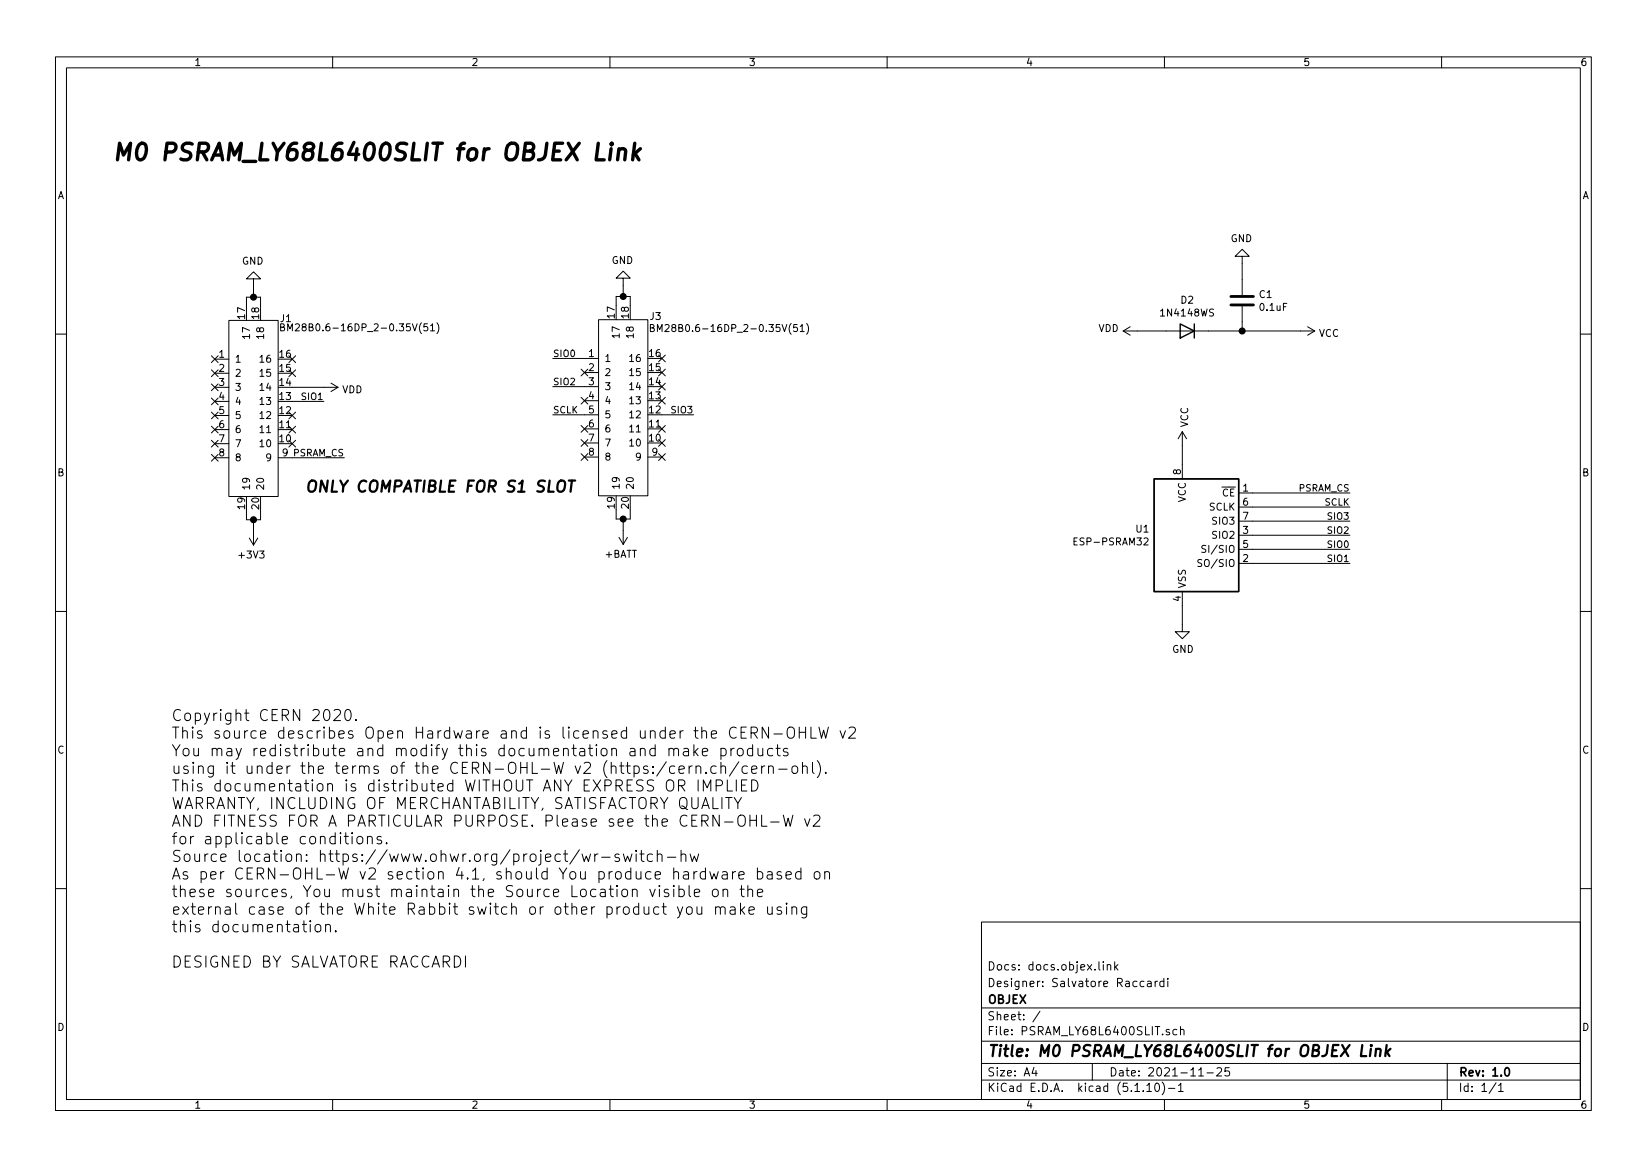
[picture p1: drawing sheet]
<svg xmlns="http://www.w3.org/2000/svg" width="297mm" height="210mm" viewBox="0 0 297 210" stroke-linecap="round" stroke-linejoin="round" font-family="sans-serif">
<g fill="none" stroke="#000" stroke-width=".18">
<path d="M10 10.3h277v189.9h-277zM12 12.2h273v186.1h-273zM60 10.3v1.9M110 10.3v1.9M160 10.3v1.9M210 10.3v1.9M260 10.3v1.9M41.3 57.8h8.9v31.7h-8.9zM44.4 55.2v-1.6h2.6v1.6M45.7 50.3h1.3l-1.3-1.3-1.3 1.3h1.3v3.3M50.6 59l.6-.1 .1-.2-.1-.2-.6-.1v1.3h.5l.2-.2v-.3l-.3-.2M51.9 59.7v-1.3l.4 .9 .4-.9v1.3"/>
<path d="M77.1 58.4h-.6l-.1 .6 .5-.1 .3 .2v.3l-.3 .3-.5-.2M77.6 58.7l.4-.3v1.3M77.6 59.7h.8M78.8 58.2a1.47 1.47 0 0 1 0 1.9M107.9 57.7h8.9v31.7h-8.9zM111.1 55.1v-1.6h2.6v1.6M112.4 50.2h1.3l-1.3-1.3-1.3 1.3h1.3v3.3M117.3 59.1h.5l.2-.2-.1-.3-.6-.1v1.3h.5l.2-.1v-.3l-.3-.3M118.6 59.8v-1.3l.4 .9 .4-.9v1.3M143.8 58.5h-.6l-.1 .6 .5-.1 .2 .3v.3l-.2 .2-.5-.1M144.3 58.9l.4-.4v1.3M144.3 59.8h.7"/>
<path d="M145.5 58.3a1.47 1.47 0 0 1 0 2M202.6 59.7h34.5M202.6 59.7l1.2 .7M203.8 58.9l-1.2 .8M224 46.2h1.3l-1.3-1.2-1.2 1.2h1.2v7M224 55.2v4.5M235.8 58.9l1.3 .8M237.1 59.7l-1.3 .7M10 60.2h2M38.1 64.2l1.2 1.2M38.1 66.7l1.2 1.2M38.1 76.9l1.2 1.2"/>
<path d="M38.1 79.4l1.2 1.2M38.1 71.8l1.2 1.2M38.1 74.3l1.2 1.2M38.1 69.2l1.2 1.3M38.7 69.8h2.6M38.7 64.8h2.6M38.7 67.3h2.6M38.7 72.4h2.6M38.7 74.9h2.6M38.7 77.5h2.6M39.3 64.2l-1.2 1.2M39.3 66.7l-1.2 1.2"/>
<path d="M39.3 76.9l-1.2 1.2M39.3 79.4l-1.2 1.2M39.3 71.8l-1.2 1.2M39.3 74.3l-1.2 1.2M39.3 69.2l-1.2 1.3M52.1 74.3l1.2 1.2M52.1 79.4l1.2 1.2M52.1 66.7l1.2 1.2M52.1 76.9l1.2 1.2M52.1 64.2l1.2 1.2M52.7 69.8h8.3M52.7 72.4h5.7"/>
<path d="M53.3 74.3l-1.2 1.2M53.3 79.4l-1.2 1.2M53.3 66.7l-1.2 1.2M53.3 76.9l-1.2 1.2M53.3 64.2l-1.2 1.2M59.7 69.1l1.3 .7M61 69.8l-1.3 .8M99.7 64.6h8.2M99.7 69.7h8.2M99.7 74.8h8.2M104.8 71.6l1.2 1.3M104.8 76.7l1.2 1.2"/>
<path d="M104.8 79.3l1.2 1.2M104.8 66.6l1.2 1.2M105.4 67.2h2.5M105.4 72.3h2.5M105.4 77.3h2.5M105.4 79.9h2.5M106 71.6l-1.2 1.3M106 76.7l-1.2 1.2M106 79.3l-1.2 1.2M106 66.6l-1.2 1.2M118.8 66.6l1.2 1.2M118.8 64l1.2 1.2"/>
<path d="M118.8 76.7l1.2 1.2M118.8 71.6l1.2 1.3M118.8 79.3l1.2 1.2M118.8 69.1l1.2 1.2M119.4 74.8h5.7M120 66.6l-1.2 1.2M120 64l-1.2 1.2M120 76.7l-1.2 1.2M120 71.6l-1.2 1.3M120 79.3l-1.2 1.2M120 69.1l-1.2 1.2M213.2 77.8v8.6"/>
<path d="M213.2 77.8l-.7 1.3M213.2 77.8l.8 1.3M285 60.2h2M38.1 81.9l1.2 1.3M38.7 80h2.6M38.7 82.5h2.6M39.3 81.9l-1.2 1.3M44.4 92.1v1.6h2.6v-1.6M45 97l.7 1.3M45.7 93.7v4.6M46.5 97l-.8 1.3M50.2 82.5h11.9"/>
<path d="M104.8 81.8l1.2 1.2M105.4 82.4h2.5M106 81.8l-1.2 1.2M111.1 91.9v1.7h2.6v-1.7M111.6 96.9l.8 1.3M112.4 93.6v4.6M113.2 96.9l-.8 1.3M116.8 82.4h2.6M118.8 81.8l1.2 1.2M120 81.8l-1.2 1.2M206.3 97.1l.5-.1 .3 .4-.8 .9h.8M217.5 98.4l-.5-.1-.3 .3 .2 .3 .5 .2v.4l-.2 .1h-.5"/>
<path d="M223.4 88.9h20.1M223.4 96.5h20.1M223.4 99.1h20.1M223.4 91.4h20.1M223.4 94h20.1M10 110.3h2M213.2 106.7v7.2h1.3l-1.3 1.3-1.2-1.3h1.2M216.7 101l-.4-.1-.2 .1v.4l.5 .2 .1 .3-.2 .3-.5-.1M223.4 101.6h20.1M285 110.3h2M60.2 128.1l.4-.2h.4l.3 .2 .1 .4-.1 .3-1.1 1.1h1.2M62.4 128.1a.49 .49 0 0 1 .5-.2 .49 .49 0 0 1 .3 .4 1.03 1.03 0 0 1-.6 1.6 1.18 1.18 0 0 1-.3-1.6z"/>
<path d="M64.2 129.7v.2l-.1-.1 .1-.1v.2M120.6 135.1a.49 .49 0 0 1 .9 .1v1.1M120.6 134.9v1.4M121.5 135.2l.1-.2a.48 .48 0 0 1 .8 .2v1.1M122.5 138.8l.9-.2-.1-.4-.5-.1-.3 .3 .1 1 .2 .1 .5-.1M123.3 135l.2-.1 .6 .1 .1 1.3M124.2 135.4l-.7 .1a.39 .39 0 0 0-.3 .4 .39 .39 0 0 0 .3 .4l.7-.1M124.3 138.1v1.4M124.8 138.1l-.3 .1-.2 .3M125.1 134.3v2M125.3 135.5l.6 .8M125.5 138.3a.49 .49 0 0 1 .9 .1v1.1"/>
<path d="M125.5 138.1v1.4M125.9 134.9l-.8 .8M126.7 135.6l.9-.2-.1-.4-.6-.1-.2 .3 .1 1 .1 .1 .6-.1M127.3 139.3l.1 .1-.1 .1-.1-.1 .1-.1v.2M129.2 138.2l-.6-.1-.4 .4v.6l.2 .3 .2 .1 .6-.1M130 135l.6-.1 .4 .4v.6l-.2 .3-.2 .1-.6-.1M130 138.3a.47 .47 0 0 1 .9 .1v1.1M130 134.9v2.1M130 137.5v2M131.8 134.9v1.4M132.4 134.9l-.4 .1-.2 .3M133.1 135.1a.55 .55 0 0 1 .5-.2 .55 .55 0 0 1 .4 .4v.6a.55 .55 0 0 1-.5 .4 .55 .55 0 0 1-.5-.4z"/>
<path d="M133.2 137.4l-1.7 2.5M133.7 132h.6M134.6 131.1h-.9v2h.9M134.8 138.2l-.6-.1-.4 .4v.6l.2 .3 .2 .1 .6-.1M135.5 132.2h.7a.54 .54 0 0 0 .4-.6 .54 .54 0 0 0-.4-.5h-.7v2M135.6 138.8l.9-.2-.1-.4-.6-.1-.2 .3 .1 1 .1 .1 .6-.1M135.7 135l-.5-.1-.4 .4v.6l.2 .3 .2 .1 .5-.1M135.7 134.3v2M135.9 132.2l.7 .9M136.7 134.9l.1 1.3a.53 .53 0 0 0 .8-.1M137.4 138.1v1.4M137.6 134.9v1.4"/>
<path d="M137.9 138.1l-.3 .1-.2 .3M138.6 131.1v2l-1.1-2v2M138.6 138.3a.52 .52 0 0 1 .8-.1l.1 1.3M138.6 138.1v1.4M139.4 135l-.6-.1-.4 .4v.6l.2 .3 .2 .1 .6-.1M139.6 132.4h1.5M140 134.9h.7M140.2 134.3v1.7l.1 .2 .4 .1M140.4 138.7h1.6M142.1 131.4a.66 .66 0 0 1 .7-.3 .66 .66 0 0 1 .5 .7v.6a.66 .66 0 0 1-.4 .7 .66 .66 0 0 1-.7-.1 1.58 1.58 0 0 1-.1-1.6zM142.1 135a.5 .5 0 0 0-.8 .2l.1 .3a.68 .68 0 0 1 .7 .4v.3l-.2 .1-.6-.1M142.9 138.3a.55 .55 0 0 1 .5-.2 .55 .55 0 0 1 .5 .4v.6a.54 .54 0 0 1-.6 .4 .54 .54 0 0 1-.5-.4z"/>
<path d="M144.1 132h1.2M144.1 131.1v2M144.7 138.3a.49 .49 0 0 1 .9 .1v1.1M144.7 137.5v2M145.3 131.1v2M146.3 131.1v2h.9M146.5 137.5v1.7l.3 .3M147.4 137.2a2.29 2.29 0 0 1 0 3M147.7 131.1l.5 2 .3-1.4 .4 1.4 .5-2M148.9 139.3l.1 .1-.1 .1v-.2v.2M151.5 131.8l.5 1.3 .5-1.3M153.1 131.3l.3-.2h.5l.3 .2 .1 .4-.1 .3-1.2 1.1h1.3"/>
<path d="M62.1 150.8h.7M62.4 150.2v1.7l.1 .2 .3 .1M63.5 150.2l-.1 .1h.2l-.1-.1v.1M63.5 150.8v1.4M64.6 150.9a.55 .55 0 0 1 .8 .3v.6a.56 .56 0 0 1-.5 .4 .56 .56 0 0 1-.5-.4v-.6zM66.3 151a.5 .5 0 0 1 .8 .1v1.1M66.3 150.8v1.4M68.8 150.9l-.2-.1-.5 .1-.1 .2 .1 .3a.68 .68 0 0 1 .8 .4l-.3 .4-.6-.1M69.7 152l.1 .1-.1 .1-.1-.1 .1-.1v.2M105 154l.4 1.3 .3-.9 .4 .9 .4-1.3M107.3 154v1.3M107.8 154l-.3 .1-.2 .3"/>
<path d="M108.5 154.6h1.5M111.7 154.1a.48 .48 0 0 0-.8 .2l.1 .3a.68 .68 0 0 1 .8 .4l-.3 .3-.6-.1M112.4 154l.4 1.3 .4-.9 .4 .9 .4-1.3M114.7 153.3l-.1 .1h.2l-.1-.1v.2M114.7 154v1.3M115.4 154h.8M115.7 153.3v1.7l.1 .2 .4 .1M117.7 154.1l-.6-.1-.4 .4v.6l.2 .2 .2 .1 .6-.1M118.5 154.2a.52 .52 0 0 1 .8-.1l.1 1.2M118.5 153.3v2M120.4 154.6h1.5M122.5 159.7v2"/>
<path d="M122.8 154.2a.5 .5 0 0 1 .9 .1v1M122.8 153.3v2M124.3 159.7v1.7l.3 .3M124.5 154l.3 1.3 .4-.9 .4 .9 .4-1.3M125.9 140.6v2M126.8 142.6v-2l.7 1.5 .7-1.5v2M128 157.2l.4 1.3 .4-.9 .4 .9 .3-1.3M129.2 141.7h.7a.54 .54 0 0 0 .4-.5 .54 .54 0 0 0-.4-.6h-.7v2M130.3 157.3l.2-.1 .6 .1 .1 1.2M131.2 140.6v2h.9M131.2 157.7l-.7 .1a.39 .39 0 0 0-.3 .3 .39 .39 0 0 0 .3 .4l.7-.1M132.1 157.2v1.3"/>
<path d="M132.4 143.8l.7 1.1 .6-1.1M132.7 157.2l-.4 .1-.2 .3M132.8 140.6v2M133.1 144.9v.9M133.2 157.8l1-.1-.1-.4-.5-.1-.4 .2 .1 1 .3 .1 .5-.1M133.7 159.7v1.7l.1 .2 .4 .1M133.7 141.6h.7M134.7 140.6h-1v2h1M134.9 159.7v2M135.3 147v2M135.3 147.9h1.1M135.6 140.6a1.06 1.06 0 0 1 1.1 .7 1.06 1.06 0 0 1-.4 1.2l-.7 .1z"/>
<path d="M136.4 147v2M136.6 157.3l.6-.1 .4 .4v.5l-.2 .3-.2 .1-.6-.1M136.6 156.5v2M137.4 147v2h.9M138.4 157.3l.2-.1 .6 .1 .1 1.2M139 148.2h1.5M139.3 157.7l-.7 .1a.39 .39 0 0 0-.3 .3 .39 .39 0 0 0 .3 .4l.7-.1M140.9 157.3a.48 .48 0 0 0-.8 .1l.1 .4a.68 .68 0 0 1 .8 .3l-.3 .4-.6-.1M141.3 147l.5 2 .3-1.5 .4 1.5 .5-2M141.8 157.8l.9-.1-.1-.4-.5-.1-.3 .2 .1 1 .2 .1 .5-.1M144.4 157.3l-.5-.1-.4 .4v.5l.2 .3 .2 .1 .5-.1M144.4 156.5v2"/>
<path d="M145.1 147.6l.5 1.4 .5-1.4M146.7 147.2l.3-.2h.5l.3 .2 .1 .3-.1 .3-1.2 1.2h1.3M146.9 157.4a.55 .55 0 0 1 .6-.2 .55 .55 0 0 1 .4 .4v.5a.54 .54 0 0 1-.5 .4 .54 .54 0 0 1-.6-.4zM148.7 157.4a.49 .49 0 0 1 .9 0v1.1M148.7 157.2v1.3M10 160.2h2M56 166.7v1.3M57 166.8a.52 .52 0 0 1 .9 .3v.6a.54 .54 0 0 1-.6 .4 .54 .54 0 0 1-.5-.4v-.6zM58.7 166.9a.5 .5 0 0 1 .9 .1v1M58.7 166.7v1.3M60.6 167.8v.2l-.1-.1 .1-.1v.2M83.9 172.4v2"/>
<path d="M117.2 160.3l.5 1.4 .5-1.4M118.9 160.3v1.4M120.5 160.4l-.1-.1-.5 .1-.1 .2 .1 .3a.68 .68 0 0 1 .7 .4l-.2 .4-.6-.1M121.5 160.3v1.4M122.2 163.5l.5 1.4M122.5 160.4l.5-.1 .4 .4v.6l-.2 .3-.2 .1-.5-.1M123.1 163.5l-.6 1.8-.3 .2M124 163.6a.52 .52 0 0 1 .8 .3v.6a.54 .54 0 0 1-.5 .4 .54 .54 0 0 1-.5-.4v-.6zM125.2 161l1-.2-.1-.4-.6-.1-.3 .3 .1 1 .2 .1 .6-.1M125.7 163.5l.1 1.3a.52 .52 0 0 0 .8-.1M126.6 163.5v1.4M128.7 160.4a.54 .54 0 0 1 .8 .3v.6a.55 .55 0 0 1-.5 .4 .55 .55 0 0 1-.5-.4v-.6z"/>
<path d="M129.1 163.7a.52 .52 0 0 1 .7-.1l.1 1.3M129.1 163.5v1.4M129.9 163.8l.1-.2a.48 .48 0 0 1 .8 .2v1.1M130.4 160.5a.47 .47 0 0 1 .8 .1v1.1M130.4 160.3v1.4M131.7 163.6l.2-.1 .6 .1 .1 1.3M132.6 164l-.7 .1a.39 .39 0 0 0-.3 .4 .39 .39 0 0 0 .3 .4l.7-.1M133.5 160.3h.7M133.6 162.9v2M133.7 164.1l.6 .8M134.3 163.5l-.7 .8M134.9 160.5a.5 .5 0 0 1 .8 .1v1.1"/>
<path d="M135.1 164.2l.9-.2-.1-.4-.5-.1-.3 .3 .1 1 .2 .1 .5-.1M136.6 161l1-.2-.1-.4-.6-.1-.3 .3 .1 1 .2 .1 .6-.1M138.4 163.5l.1 1.3a.52 .52 0 0 0 .8-.1M139.3 163.5v1.4M140.9 163.6a.48 .48 0 0 0-.8 .2l.1 .3a.68 .68 0 0 1 .8 .4l-.3 .4-.6-.1M141.9 162.9l-.1 .1h.2l-.1-.1v.1M141.9 163.5v1.4M142.8 163.7a.49 .49 0 0 1 .9 .1v1.1M142.8 163.5v1.4M145.5 163.5v1.6a.56 .56 0 0 1-.9 .3M145.5 163.6l-.6-.1-.4 .4v.6l.2 .3 .2 .1 .6-.1M177 166.3h108v32h-108z"/>
<path d="M198.2 173.4v1.3l.2 .2M199 173.4v.2M199 173.9v1M199.7 174.1l.2-.2 .4 .1v.9M199.7 173.9v1M201 173.4v1.5M201.2 174.4l.4 .5M201.6 173.9l-.6 .6M206.3 177l-.4-.1-.3 .3 .1 .6 .2 .1 .4-.1M207 177h.5l.1 .9M207.6 177.3l-.5 .1-.2 .2 .1 .2 .1 .1 .5-.1M208.3 176.9v1"/>
<path d="M208.8 176.9l-.3 .1-.2 .2M209.9 177l-.4-.1-.3 .3v.6l.3 .1 .4-.1M209.9 176.4v1.5M210.6 176.4v.2M210.6 176.9v1M285 160.2h2M60 198.3v1.9M110 198.3v1.9M160 198.3v1.9M177 194.8h108M177 191.8h108M177 187.8h108"/>
<path d="M177 181.8h108M186.5 192.5l-.4 1h1M186.8 193v1M187.6 182.3l-1.3 2M197 191.8v3M206.8 195.8l.5-.5v1.5M206.8 196.8h.9M208.5 195.4l.1-.1a.8 .8 0 0 1 .5 .8 .8 .8 0 0 1-.5 .7 1 1 0 0 1-.1-1.4zM209.6 195.1a1.71 1.71 0 0 1 0 2.3M210 198.3v1.9M210.7 196.3h1.2M210.9 185.7a.37 .37 0 0 0-.6 .1l.1 .2 .5 .2 .1 .1-.3 .3-.4-.1"/>
<path d="M212.2 185.7l-.4-.1-.3 .3 .1 .6 .2 .1 .4-.1M212.5 195.8l.5-.5v1.5M212.5 196.8h.9M212.9 185.7h.1a.37 .37 0 0 1 .5 .1v.8M212.9 185.1v1.5M216.2 194h.8M217.7 193.5h1.1M219.5 192.7l.2-.2h.3l.3 .2v.3v.2l-.9 .8h.9M221.7 192.5h-.7l-.1 .7 .2-.1 .5 .1 .2 .2-.1 .5-.2 .1-.6-.1M260 198.3v1.9M261 191.8v6.5M269.8 195.2l-1.2 2"/>
<path d="M270.3 195.8l.4-.5v1.5M270.3 196.8h.8"/>
</g>
<path d="M271.5 192.7l.2-.2a.81 .81 0 0 1 .6 .6 .81 .81 0 0 1-.3 .8l-.1 .1a.79 .79 0 0 1-.4-1.3z" fill="none" stroke="#000" stroke-width=".3"/>
<path d="M102.6 86.7h1.1M103.1 86.7l-.2 2M245.7 188.4l-.3 2h1M247.2 189.1l-.1 1.3M247.3 188.4v.2M248.2 189.3a.52 .52 0 0 1 .8 .1l-.1 1M248.2 189.1l-.2 1.3M250.1 188.4l-.3 2M250.1 189.7l.5 .7M250.8 189.1l-.9 .8" fill="none" stroke="#000" stroke-width=".41"/>
<path d="M212.9 58.4l2.5 1.3-2.5 1.3zM215.4 58.4v2.6M208.2 86.4h15.2v20.3h-15.2z" fill="none" stroke="#000" stroke-width=".25"/>
<path d="M222 55h4.1M222 53.5h4.1" fill="none" stroke="#000" stroke-width=".51"/>
<path d="M110.2 26.8l-.2 2M110.3 25.8l-.1 .2 .1 .1 .2-.1-.2-.2v.3M111.6 27.1a.72 .72 0 0 1 1.3 .1l-.2 1.6M111.6 26.8l-.2 2M114.5 25.8l-.4 3M114.5 27.7l.7 1.1M115.5 26.8l-1.3 1.2" fill="none" stroke="#000" stroke-width=".61"/>
<g fill="#000" stroke="#000" stroke-width=".25">
<circle cx="45.7" cy="53.6" r=".51"/>
<circle cx="112.4" cy="53.5" r=".51"/>
<circle cx="224" cy="59.7" r=".51"/>
<circle cx="45.7" cy="93.7" r=".51"/>
<circle cx="112.4" cy="93.6" r=".51"/>
</g>
<text font-size="4.2" x="20.1" y="29">M0 PSRAM_LY68L6400SLIT for OBJEX Link</text>
<g font-size="2.8">
<text x="54.9" y="88.8">ONLY COMPATIBLE FOR S1 SLOT</text>
<text x="30.9" y="130">Copyright CERN 2020.</text>
<text x="30.9" y="133.2">This source describes Open Hardware and is licensed under the CERN-OHLW v2</text>
<text x="30.9" y="136.4">You may redistribute and modify this documentation and make products</text>
<text x="30.9" y="139.6">using it under the terms of the CERN-OHL-W v2 (https:/cern.ch/cern-ohl).</text>
<text x="30.9" y="142.7">This documentation is distributed WITHOUT ANY EXPRESS OR IMPLIED</text>
<text x="30.9" y="145.9">WARRANTY, INCLUDING OF MERCHANTABILITY, SATISFACTORY QUALITY</text>
<text x="30.9" y="149.1">AND FITNESS FOR A PARTICULAR PURPOSE. Please see the CERN-OHL-W v2</text>
<text x="30.9" y="152.3">for applicable conditions.</text>
<text x="30.9" y="155.4">Source location: https://www.ohwr.org/project/wr-switch-hw</text>
<text x="30.9" y="158.6">As per CERN-OHL-W v2 section 4.1, should You produce hardware based on</text>
<text x="30.9" y="161.8">these sources, You must maintain the Source Location visible on the</text>
<text x="30.9" y="165">external case of the White Rabbit switch or other product you make using</text>
<text x="30.9" y="168.1">this documentation.</text>
<text x="30.9" y="174.5">DESIGNED BY SALVATORE RACCARDI</text>
<text x="178" y="190.5">Title: M0 PSRAM_LY68L6400SLIT for OBJEX Link</text>
</g>
<g font-size="2.1">
<text x="178" y="178">Designer: Salvatore Raccardi</text>
<text x="178" y="175">Docs: docs.objex.link</text>
<text x="178" y="184">Sheet: /</text>
<text x="178" y="181">OBJEX</text>
<text x="178" y="186.7">File: PSRAM_LY68L6400SLIT.sch</text>
<text x="178" y="196.9">KiCad E.D.A. kicad (5.1.10)-1</text>
<text x="178" y="194.1">Size: A4</text>
<text x="200" y="194.1">Date: 2021-11-25</text>
<text x="263" y="194.1">Rev: 1.0</text>
<text x="263" y="196.9">Id: 1/1</text>
</g>
<g font-size="1.8">
<text x="35" y="11.9">1</text>
<text x="85" y="11.9">2</text>
<text x="135" y="11.9">3</text>
<text x="185" y="11.9">4</text>
<text x="235" y="11.9">5</text>
<text x="285" y="11.9">6</text>
<text x="10.4" y="35.9">A</text>
<text x="285.4" y="35.9">A</text>
<text x="43.6" y="47.7">GND</text>
<text x="110.3" y="47.6">GND</text>
<text x="221.9" y="43.7">GND</text>
<text x="227.2" y="53.7">C1</text>
<text x="44.2" y="57.5" transform="rotate(-90 44.2 57.5)">17</text>
<text x="46.7" y="57.5" transform="rotate(-90 46.7 57.5)">18</text>
<text x="50.6" y="58.1">J1</text>
<text x="53" y="59.7">BM28B0.6-16DP_2-0.35V(51)</text>
<text x="110.9" y="57.3" transform="rotate(-90 110.9 57.3)">17</text>
<text x="113.4" y="57.3" transform="rotate(-90 113.4 57.3)">18</text>
<text x="117.3" y="57.7">J3</text>
<text x="119.7" y="59.9">BM28B0.6-16DP_2-0.35V(51)</text>
<text x="198.1" y="59.9">VDD</text>
<text x="209.6" y="57.1">1N4148WS</text>
<text x="213" y="54.8">D2</text>
<text x="227.3" y="56.1">0.1uF</text>
<text x="39.5" y="64.5">1</text>
<text x="42.3" y="65.4">1</text>
<text x="45.1" y="60.8" transform="rotate(-90 45.1 60.8)">17</text>
<text x="47.2" y="65.4">16</text>
<text x="47.6" y="60.8" transform="rotate(-90 47.6 60.8)">18</text>
<text x="50.5" y="64.5">16</text>
<text x="106.2" y="64.4">1</text>
<text x="109" y="65.3">1</text>
<text x="111.8" y="60.6" transform="rotate(-90 111.8 60.6)">17</text>
<text x="113.9" y="65.3">16</text>
<text x="114.3" y="60.6" transform="rotate(-90 114.3 60.6)">18</text>
<text x="117.1" y="64.4">16</text>
<text x="237.8" y="60.8">VCC</text>
<text x="39.5" y="67.1">2</text>
<text x="39.5" y="69.6">3</text>
<text x="42.3" y="67.9">2</text>
<text x="42.3" y="70.5">3</text>
<text x="47.2" y="70.5">14</text>
<text x="47.2" y="67.9">15</text>
<text x="50.5" y="69.6">14</text>
<text x="50.5" y="67.1">15</text>
<text x="61.7" y="70.9">VDD</text>
<text x="106.2" y="66.9">2</text>
<text x="106.2" y="69.5">3</text>
<text x="109" y="67.8">2</text>
<text x="109" y="70.4">3</text>
<text x="113.9" y="70.4">14</text>
<text x="113.9" y="67.8">15</text>
<text x="117.1" y="69.5">14</text>
<text x="117.1" y="66.9">15</text>
<text x="39.5" y="72.1">4</text>
<text x="39.5" y="74.7">5</text>
<text x="39.5" y="77.2">6</text>
<text x="42.3" y="73">4</text>
<text x="42.3" y="75.6">5</text>
<text x="47.2" y="75.6">12</text>
<text x="47.2" y="73">13</text>
<text x="50.5" y="77.2">11</text>
<text x="50.5" y="74.7">12</text>
<text x="50.5" y="72.1">13</text>
<text x="106.2" y="72">4</text>
<text x="106.2" y="74.5">5</text>
<text x="106.2" y="77.1">6</text>
<text x="109" y="72.9">4</text>
<text x="109" y="75.4">5</text>
<text x="109" y="78">6</text>
<text x="113.9" y="78">11</text>
<text x="113.9" y="75.4">12</text>
<text x="113.9" y="72.9">13</text>
<text x="117.1" y="77.1">11</text>
<text x="117.1" y="74.5">12</text>
<text x="117.1" y="72">13</text>
<text x="214.3" y="77.1" transform="rotate(-90 214.3 77.1)">VCC</text>
<text x="39.5" y="79.8">7</text>
<text x="39.5" y="82.3">8</text>
<text x="42.3" y="78.1">6</text>
<text x="42.3" y="80.6">7</text>
<text x="42.3" y="83.2">8</text>
<text x="47.2" y="80.6">10</text>
<text x="47.2" y="78.1">11</text>
<text x="48.2" y="83.2">9</text>
<text x="50.5" y="79.8">10</text>
<text x="51" y="82.3">9 PSRAM_CS</text>
<text x="106.2" y="79.6">7</text>
<text x="106.2" y="82.2">8</text>
<text x="109" y="80.5">7</text>
<text x="109" y="83.1">8</text>
<text x="113.9" y="80.5">10</text>
<text x="114.8" y="83.1">9</text>
<text x="117.1" y="79.6">10</text>
<text x="117.6" y="82.2">9</text>
<text x="10.4" y="85.9">B</text>
<text x="45.1" y="88.5" transform="rotate(-90 45.1 88.5)">19</text>
<text x="47.6" y="88.5" transform="rotate(-90 47.6 88.5)">20</text>
<text x="111.8" y="88.4" transform="rotate(-90 111.8 88.4)">19</text>
<text x="114.3" y="88.4" transform="rotate(-90 114.3 88.4)">20</text>
<text x="213" y="85.6" transform="rotate(-90 213 85.6)">8</text>
<text x="220.4" y="89.5">CE</text>
<text x="224.2" y="88.6">1</text>
<text x="285.4" y="85.9">B</text>
<text x="44.2" y="91.8" transform="rotate(-90 44.2 91.8)">19</text>
<text x="46.7" y="91.8" transform="rotate(-90 46.7 91.8)">20</text>
<text x="110.9" y="91.6" transform="rotate(-90 110.9 91.6)">19</text>
<text x="113.4" y="91.6" transform="rotate(-90 113.4 91.6)">20</text>
<text x="213.9" y="90.6" transform="rotate(-90 213.9 90.6)">VCC</text>
<text x="218.1" y="92.1">SCLK</text>
<text x="218.8" y="94.6">SIO3</text>
<text x="224.2" y="91.2">6</text>
<text x="224.2" y="93.7">7</text>
<text x="43.3" y="100.7">+3V3</text>
<text x="109.1" y="100.6">+BATT</text>
<text x="194.1" y="98.3">ESP-PSRAM32</text>
<text x="204.9" y="96">U1</text>
<text x="217.7" y="99.7">SI/SIO</text>
<text x="218.8" y="97.1">SIO2</text>
<text x="224.2" y="101.3">2</text>
<text x="224.2" y="96.3">3</text>
<text x="224.2" y="98.8">5</text>
<text x="213.9" y="106.2" transform="rotate(-90 213.9 106.2)">VSS</text>
<text x="216.8" y="102.2">SO/SIO</text>
<text x="213" y="108.4" transform="rotate(-90 213 108.4)">4</text>
<text x="211.4" y="117.7">GND</text>
<text x="10.4" y="135.9">C</text>
<text x="285.4" y="135.9">C</text>
<text x="10.4" y="185.9">D</text>
<text x="285.4" y="185.9">D</text>
<text x="35" y="199.9">1</text>
<text x="85" y="199.9">2</text>
<text x="135" y="199.9">3</text>
<text x="185" y="199.9">4</text>
<text x="235" y="199.9">5</text>
<text x="285" y="199.9">6</text>
</g>
<g font-size="1.7">
<text x="99.7" y="64.4">SIO0</text>
<text x="99.7" y="69.5">SIO2</text>
<text x="54.6" y="72.1">SIO1</text>
<text x="99.7" y="74.5">SCLK</text>
<text x="121.3" y="74.5">SIO3</text>
<text x="234.2" y="88.6">PSRAM_CS</text>
<text x="238.9" y="91.2">SCLK</text>
<text x="239.7" y="93.7">SIO3</text>
<text x="239.7" y="96.3">SIO2</text>
<text x="239.7" y="98.8">SIO0</text>
<text x="239.7" y="101.3">SIO1</text>
</g>
</svg>
